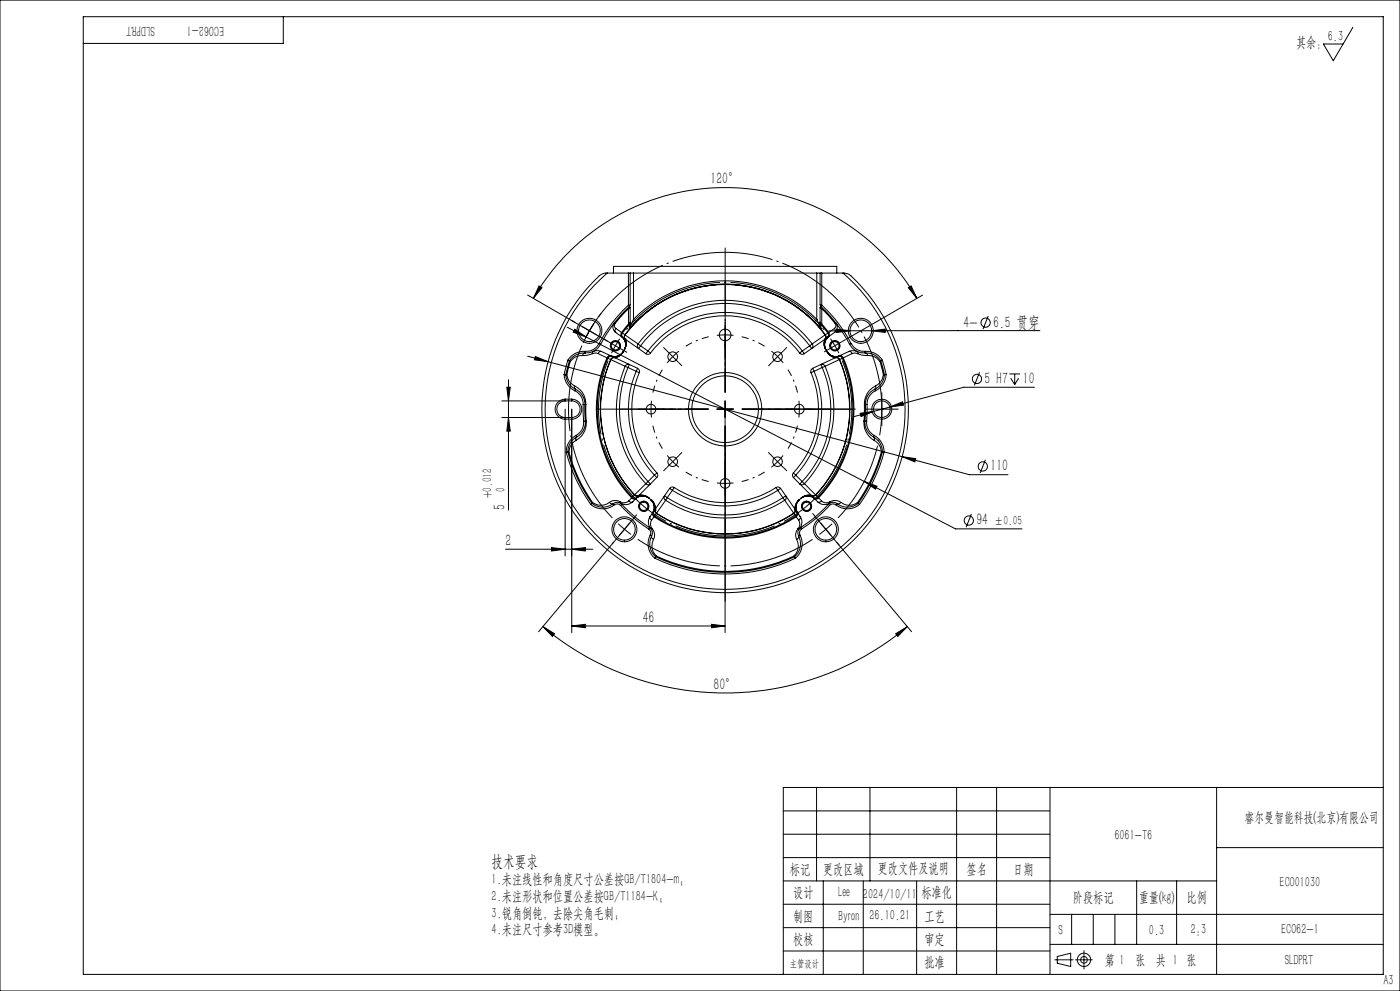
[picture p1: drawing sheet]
<svg xmlns="http://www.w3.org/2000/svg" width="420mm" height="297mm" viewBox="0 0 420 297" stroke-linecap="round" stroke-linejoin="round" font-family="sans-serif">
<g fill="none" stroke="#000" stroke-width=".3">
<path d="M0 0h420v297h-420zM25 5h390v287h-390zM85 5v8h-60M405.9 8.2l-5.9 10-3-5h5.9M158.3 88.4l22.9 13.2M160 89.4a66.4 66.4 0 0 1 115.1 0M161.7 85.7l.9 .5-2.6 3.2zM170.2 98.1l5.6 2.9M172.4 98.7l3.4 2.3-3.8-1.4zM174.7 97.9l2.1 1.2M176.8 99.1l-1.2 2.2M176.8 99.1l2.2 1.3"/>
<path d="M178.2 97l-1.4 2.1M180.3 93.9l-2.9 4.3-2.5 4.6M182.2 81.8a54 54 0 0 0-3.7 78.1 54 54 0 0 0 78.1 0 54 54 0 0 0-3.7-78.1M184 81.8v-2h67v2M184.5 97l-.2-.2a1.93 1.93 0 0 0 .4 2.9M184.5 97l-.1 .2a.96 .96 0 0 0 .3 1.2M184.7 99.7a4.8 4.8 0 0 1 2.9 3l.1 1.1-.4 1M184.7 98.4a.94 .94 0 0 0 0 1.3M184.7 98.4l1.8 1.3M186.5 99.7a.89 .89 0 0 0 0 1.2M186.5 99.7l.2 .1M186.7 99.8a1.05 1.05 0 0 0 .1 1.3"/>
<path d="M186.7 99.8l.8 .5M188.5 91.4a42.9 42.9 0 0 0-8.8 11.5M188.5 92.5l.6-.5v4.6M188.5 92.5l-4 4.5M188.5 92.5l.1 4.6M188.5 81.8v9.6M188.5 91.4l.4 .2M188.6 97.1l-2.1 2.6M188.6 97.1l.2 .2M188.7 91.9a40.7 40.7 0 0 0-8.5 11.3M188.7 91.9l-.2 .6M188.8 97.3l-2.1 2.5"/>
<path d="M188.8 97.3v1.2M188.9 91.6l-.2 .3M189.1 81.8l-7.7 .1a5.9 5.9 0 0 0-3.5 2.6 55 55 0 0 0 1.7 78 55 55 0 0 0 78-2.3 55 55 0 0 0-2.9-78l-1.5-.4h-7.2M189.1 81.8l-.2 9.8M189.1 96.6l-.5 .5M189.1 96.6l-.3 .7M189.1 97.9l-.3 .6M189.1 96.6v1.3M189.1 81.8h.9M190 95.7l-.9 2.2M190 95.7l.7 .7M190 95.7a38.5 38.5 0 0 1 55 0"/>
<path d="M190 81.8h55M190 81.8v13.9M190.7 96.4l-1.9 2.1M190.7 96.4a37.5 37.5 0 0 1 53.6 0M244.3 96.4l2 2.1M245 95.7l-.7 .7M245 95.7l1 2.2M245 81.8h1M245 81.8v13.9M246 81.8l.1 9.8M246 96.6l.5 .5M246 96.6l.3 .7"/>
<path d="M246 97.9l.3 .6M246 96.6v1.3M246.1 91.6l.2 .3M246.3 97.3l2.1 2.5M246.3 97.3v1.2M246.3 91.9a42.6 42.6 0 0 1 8.6 11.3M246.3 91.9l.3 .6M246.5 91.4a41.1 41.1 0 0 1 8.8 11.5M246.5 97.1l2.1 2.6M246.5 97.1l-.2 .2M246.5 81.8v9.6M246.5 91.4l-.4 .2"/>
<path d="M246.6 92.5l-.6-.5v4.6M246.6 92.5l3.9 4.5M246.6 92.5l-.1 4.6M248.4 99.8a1.05 1.05 0 0 1-.2 1.3M248.4 99.8l-.8 .5M248.6 99.7a.89 .89 0 0 1 0 1.2M248.6 99.7l-.2 .1M250.3 98.4a.88 .88 0 0 1 0 1.3M250.3 98.4l-1.7 1.3M250.3 99.7l-1.7 1.2M250.5 97l.3-.2a1.99 1.99 0 0 1-.5 2.9M250.5 97l.1 .2a.99 .99 0 0 1-.3 1.2"/>
<path d="M250.9 98.6l4.1 .5-4.1 .6zM255 99.1l-6.4 .1M255 99.1h6.5M261.5 99.1l4.1-.5v1zM272.5 86.2l.8-.5 1.8 3.7zM276.8 88.4l-22.9 13.2M296.5 94.7l-1.6 4M312 99.1h-50.5M152 116.1h1.1l-.6 4.1zM152.5 113.8v39.1M158.3 106.7l6.1 1.7M160.6 106.9l3.8 1.5-4.1-.6z"/>
<path d="M164.4 108.4l106.3 28.5M169.2 112.3a5.7 5.7 0 0 0 3.2 4.8M169.2 112.3h.5M169.5 119.6a3 3 0 0 0-3 3 3 3 0 0 0 3 3 4.4 4.4 0 0 0 4.3-1 3 3 0 0 0 .5-3.2 3 3 0 0 0-2.8-1.8M169.5 119.6v.6a2.49 2.49 0 0 0-2.5 2.4 2.49 2.49 0 0 0 2.5 2.5M169.5 119.6h2M169.7 112.3a5.2 5.2 0 0 0 2.9 4.4M170 112.3h-.2M170 112.3l.1 .1a4.1 4.1 0 0 0 2.3 3.2M170.4 107.9l-1.2 4.4M170.4 107.9l.4 .3M170.8 108.2l-1.1 4.1"/>
<path d="M170.8 108.2l.3 .2M171.1 108.4l-1.1 3.9M171.5 119.6v.6M172.4 115.6v.7l.2 .4M172.4 115.6a5.9 5.9 0 0 1 3.4 5.6M172.4 117.1a4.3 4.3 0 0 1 2.5 4.1M172.6 116.7a5 5 0 0 1 2.9 4.5M172.6 116.7l-.2 .4M174.8 106.6a4.1 4.1 0 0 0-3.7 1.8M175.5 105.8a5.1 5.1 0 0 0-4.7 2.4M175.5 105.8l-.6 .3-.1 .5M175.5 105.3a5.6 5.6 0 0 0-5.1 2.6"/>
<path d="M175.5 105.3v.5M175.8 101l83.5 43.3M177.7 106l-1.6 .5-1.3 .1M179.4 106l-.9-.2-.8 .2M179.4 106l2.7 1.2M179.7 102.9a4.2 4.2 0 0 1-4.2 2.4M179.7 102.9l.5 .3M180.2 103.2a4.9 4.9 0 0 1-4.7 2.6M180.5 105.4a2.18 2.18 0 0 0-2.8 .3v.3M180.5 105.4a.82 .82 0 0 0-1.1 .6M180.5 105.4l2.6 1.2M182.1 107.2a38.6 38.6 0 0 0 7.4 42"/>
<path d="M182.1 107.2l.3 .2M182.4 107.4a38.3 38.3 0 0 0 7.3 41.6M182.4 107.4l.8 .4M182.5 102.4l2.1 1.2M183.2 106.6a.89 .89 0 0 0-1.1 .6M183.2 106.6l.4 .2M183.2 104a1.51 1.51 0 0 1 1.3-1.9 1.51 1.51 0 0 1 1.6 1.6 1.51 1.51 0 0 1-1.8 1.4M183.2 107.8a37.5 37.5 0 0 0 7.2 40.6M183.2 107.8h.1M183.3 107.8a37.4 37.4 0 0 0 7.1 40.5M183.3 107.8l4.2 2M183.6 106.8a.95 .95 0 0 0-1.2 .6"/>
<path d="M183.6 106.8l.5 .3M184.1 107.2l-.8 .6M184.1 107.2h.1M184.1 107.1l-.7 .3-.2 .4M184.1 107.2l7.2 3.2M184.1 107.1v.1M184.6 107.1l-.5 .1M184.6 103.6l-1.2 2.2M184.6 103.6l2.2 1.3M185.9 101.5l-1.3 2.1M186.5 100.9a3 3 0 0 1 .8 3.9M186.5 100.9l.3 .2"/>
<path d="M186.8 101.1a3 3 0 0 1 .5 3.7M186.8 105.6a2.99 2.99 0 0 1-2.7 1.5M186.8 101.1l.6 .4M186.8 105.6l-.6 .8-.9 .6-.7 .1M187 105.4a3.1 3.1 0 0 1-3.4 1.4M187 105.4l-.2 .2M187 105.3a3 3 0 0 1-3.9 1.3M187 105.3a3 3 0 0 1-3.8 1.3M187 105.3v.1M187.3 104.8l-.3 .5M187.3 104.8h.1M187.4 101.5a2.86 2.86 0 0 1 0 3.1"/>
<path d="M187.4 104.6l-.1 .2M187.4 101.5h.1M187.4 101.5l.2 .3M187.4 101.5l6.4 4.5M187.5 100.3l-.2 .4 .1 .8M187.5 100.3a37.4 37.4 0 0 1 60.1 0M187.5 100.4h.1M187.5 100.4l-.2 .5 .1 .6M187.5 100.4a37.4 37.4 0 0 1 60 0M187.5 109.8a.87 .87 0 0 1 1.3-.5l-.4 .8M187.5 100.4l3.9 2.7M187.5 109.8a32.7 32.7 0 0 0 6.2 35.2"/>
<path d="M187.5 109.8l.9 .3M187.6 101.8l.2 1.8-.4 1M188.4 110.1a31.7 31.7 0 0 0 6 34.2M188.4 110.1l2.5 1.2M190.9 111.3l.9 .4M190.9 111.3a28.9 28.9 0 0 0 5.4 31.1M191.3 110.4a1.06 1.06 0 0 1 .5 1.3M191.3 110.4l-.4 .9M191.4 103.1a.94 .94 0 0 0 .2 1.4l.6-.9M191.4 103.1a32.6 32.6 0 0 1 52.3 0M191.4 103.1l.8 .5M191.8 111.7a28.1 28.1 0 0 0 5.3 30"/>
<path d="M192.2 103.6a31.7 31.7 0 0 1 50.7 0M192.2 103.6l2.2 1.6M194.4 105.2l.8 .6M194.4 105.2a29 29 0 0 1 46.3 0M194.4 105.2l-.6 .8M195.2 105.8a.99 .99 0 0 1-1.4 .2M195.2 105.8a28 28 0 0 1 44.7 0M239.9 105.8a1 1 0 0 0 1.4 .2M240.7 105.2l-.8 .6M240.7 105.2l.6 .8M242.9 103.6l-2.2 1.6M243.3 111.7a28.1 28.1 0 0 1-5.3 30"/>
<path d="M243.7 103.1a.94 .94 0 0 1-.2 1.4l-.6-.9M243.7 103.1l-.8 .5M243.8 110.4a.97 .97 0 0 0-.5 1.3M243.8 110.4l.4 .9M244.2 111.3l-.9 .4M244.2 111.3a29 29 0 0 1-5.5 31.1M246.7 110.1a31.8 31.8 0 0 1-6 34.2M246.7 110.1l-2.5 1.2M247.4 101.8l-.1 1.8 .3 1M247.5 100.4h.1M247.5 100.4l.3 .5-.2 .6M247.5 109.8a1.03 1.03 0 0 0-1.3-.5l.5 .8"/>
<path d="M247.5 100.4l-3.8 2.7M247.5 109.8a32.7 32.7 0 0 1-6.2 35.2M247.5 109.8l-.8 .3M247.6 100.3l.2 .4-.2 .8M247.6 104.6l.2 .2M247.6 101.5l-6.3 4.5M247.6 101.5l-.2 .3M247.6 101.5a2.95 2.95 0 0 0 0 3.1M247.6 101.5h.1M247.8 104.8h.1M247.8 104.8l.3 .5M248.1 105.3a3 3 0 0 0 3.9 1.3"/>
<path d="M248.1 105.3v.1M248.1 105.4a3 3 0 0 0 3.4 1.4M248.1 105.4l.1 .2M248.2 105.6a3.1 3.1 0 0 0 2.7 1.5M248.2 101.1a3 3 0 0 0-.4 3.7M248.2 101.1l-.6 .4M248.2 105.6l.6 .8 .9 .6 .8 .1M248.6 100.9l-.4 .2M248.6 100.9a3 3 0 0 0-.8 3.9M249 104a1.51 1.51 0 0 1 1.3-1.9 1.51 1.51 0 0 1 1.7 1.7 1.51 1.51 0 0 1-2 1.3M250.5 107.1l.4 .1M250.9 107.1l.7 .3 .3 .4"/>
<path d="M250.9 107.2l.7 .2 .2 .4M250.9 107.2l-7.1 3.2M250.9 107.2h.1M250.9 107.1v.1M251.5 106.8a.9 .9 0 0 1 1.2 .6M251.5 106.8l-.6 .3M251.8 107.8h.1M251.8 107.8a37.4 37.4 0 0 1-7.1 40.5M251.8 107.8l-4.3 2M251.9 107.8a37.5 37.5 0 0 1-7.2 40.6M251.9 106.6a.93 .93 0 0 1 1.1 .6M251.9 106.6l-.4 .2"/>
<path d="M252.7 107.4a38.2 38.2 0 0 1-7.3 41.6M252.7 107.4l-.8 .4M253 107.2a38.6 38.6 0 0 1-7.4 42M253 107.2l-.3 .2M254.6 105.4a1.93 1.93 0 0 1 2.8 .4v.2M254.6 105.4a.86 .86 0 0 1 1.1 .6M254.6 105.4l-2.6 1.2M254.9 103.2a4.8 4.8 0 0 0 4.7 2.6M255.3 102.9a4.3 4.3 0 0 0 4.2 2.4M255.3 102.9l-.4 .3M255.7 106l-2.7 1.2M255.7 106l.9-.2 .8 .2"/>
<path d="M257.4 106l1 .4 1.9 .2M259.5 105.3a5.5 5.5 0 0 1 5.2 2.6M259.5 105.3l.1 .5M259.6 105.8a5.1 5.1 0 0 1 4.6 2.4M259.6 105.8l.4 .2 .3 .6M260.3 106.6a4.1 4.1 0 0 1 3.7 1.8M262.4 116.7a4.8 4.8 0 0 0-2.8 4.5M262.4 116.7l.2 .4M262.6 117.1a4.4 4.4 0 0 0-2.5 4.1M262.7 115.6v.5l-.3 .6M262.7 115.6a6 6 0 0 0-3.4 5.6M264 108.4l1 3.9"/>
<path d="M264.2 108.2l1.1 4.1M264.2 108.2l-.2 .2M264.7 107.9l1.2 4.4M264.7 107.9l-.5 .3M265 112.3v.1a4.2 4.2 0 0 1-2.3 3.2M265 112.3h.3M265.3 112.3a5.1 5.1 0 0 1-2.9 4.4M265.9 112.3a5.7 5.7 0 0 1-3.3 4.8M265.9 112.3h-.6M293.9 111.6l-1.6 3.9M302.8 112.1h3.2M303.2 113.3l1.2 1.9"/>
<path d="M304.4 112.1v3.1M305.6 113.3l-1.2 1.9M310.3 116.1h-21.2l-22.2 5.9M150.6 120.2h20.9M152.5 125.1l.6 4.1h-1.1zM169.5 122.6v44M169.9 135.5a47.6 47.6 0 0 0 7.3 15.7M170.4 135.5a48 48 0 0 0 7.2 15.3M170.4 135.5h.3M170.4 135.5h-.5M170.7 135.5a49.6 49.6 0 0 0 7 15.1M171.5 120.2a2.49 2.49 0 0 1 2.5 2.4 2.49 2.49 0 0 1-2.5 2.5h-20.9"/>
<path d="M171.5 122.6v67M172.8 130.5a5.6 5.6 0 0 0-2.9 5M172.8 130.5l.2 .4M172.8 132a4.2 4.2 0 0 0-2.1 3.5M173 130.9a5 5 0 0 0-2.6 4.6M173 130.9l-.3 .6 .1 .5M174.9 121.2l.2 5.1M174.9 121.2h.6M175.1 126.3a4.4 4.4 0 0 1-2.3 4.2M175.5 121.2l.1 5M175.5 121.2h.3M175.6 126.2a4.9 4.9 0 0 1-2.6 4.7"/>
<path d="M175.6 126.2l-.5 .1M175.8 121.2l.1 5M175.9 126.2a6 6 0 0 1-3.1 5.8M175.9 126.2h-.3M215.1 122.6h4.9M217.5 120.2v69.4M231.5 136.6l3.5 3.5M234.9 136.5l-3.5 3.5M258.1 123.9l4-.6-3.8 1.5zM259.2 126.2a6 6 0 0 0 3.1 5.8M259.2 126.2h.3M259.3 121.2l-.1 5"/>
<path d="M259.3 121.2h.3M259.5 126.2a5 5 0 0 0 2.5 4.7M259.5 126.2l.5 .1M259.6 121.2l-.1 5M260 126.3a4.4 4.4 0 0 0 2.3 4.2M260.1 121.2l-.1 5.1M260.1 121.2h-.5M262 130.9a5 5 0 0 1 2.7 4.6M262 130.9l.3 .5v.6M262 122.6h5.1M262.1 123.3l-6.1 1.6M262.3 132a4.2 4.2 0 0 1 2.1 3.5"/>
<path d="M262.3 130.5a5.6 5.6 0 0 1 2.9 5M262.3 130.5l-.3 .4M264.4 135.5a48.6 48.6 0 0 1-7.1 15.1M264.5 120.2v4.9M264.7 135.5a48 48 0 0 1-7.2 15.3M264.7 135.5h-.3M264.7 135.5h.5M265.2 135.5a49.5 49.5 0 0 1-7.4 15.7M266.9 122l3.9-1.6 .2 1zM266.9 122l-4.8 1.3M270.7 136.9l4 .5-.2 1zM270.7 136.9l20.1 5.4h11.6"/>
<path d="M295.6 137.8l-1.6 4M177.2 151.2a5.6 5.6 0 0 0 7.1 .1M177.6 150.8a5.1 5.1 0 0 0 6.4 .1M177.6 150.8l-.4 .4M177.7 150.6l-.1 .2M177.7 150.6l.7 .4a4 4 0 0 0 4.4-.4M182.8 150.6a.9 .9 0 0 0 1.2 .3M184 150.9a1.93 1.93 0 0 1 2.5 .2M184 150.9l.3 .4M184.3 151.3a1.42 1.42 0 0 1 1.9 .2M186.1 150.4a2.98 2.98 0 0 0-3.3 .2M186.2 151.5a43.4 43.4 0 0 0 8.4 7"/>
<path d="M186.5 151.1a40.6 40.6 0 0 0 8.3 7M186.5 151.1l-.3 .4M188.6 150.1a2.03 2.03 0 0 1-2.5 .3M188.6 150.1a.94 .94 0 0 0 1.2 .3M189.5 149.2l.5 .3h.7M189.5 149.2l-.9 .9M189.7 149l-.2 .2M189.7 149a.98 .98 0 0 0 1.3 .2M189.8 150.4a2.6 2.6 0 0 1-3.7 .2v-.2M190.4 148.4l-.7 .6M190.4 148.4l.6 .3 .5-.1M190.4 148.3v.1"/>
<path d="M190.4 148.3l.5 .3h.6M190.5 154.8l-28.9 34.5M191 149.2l-.3 .3M191 149.2a2.97 2.97 0 0 1 3.7 .1M191.5 148.6l-.5 .6M191.5 148.6a3 3 0 0 1 3 .5M191.5 148.6h.1M191.7 152.1a1.5 1.5 0 0 1 1.3-1.8 1.5 1.5 0 0 1 1.6 1.6 1.5 1.5 0 0 1-1.9 1.3M191.8 148.5l-.3 .1M191.8 148.5l.9-.1 .9 .2 .9 .5M193.7 145l-3.3 3.3M194.4 144.3l.6 .6a.72 .72 0 0 1-1.3 .1"/>
<path d="M194.4 144.3l-.7 .7M194.5 149.1l.2 .2M194.6 158.5a1.35 1.35 0 0 1 .5 1.9M194.7 149.3h.1M194.7 149.3a3.3 3.3 0 0 0-4.9 1.1M194.7 149.3l.5 .4M194.7 149.3a3 3 0 0 0-4 .2M194.8 158.1a1.81 1.81 0 0 1 .7 2.5M194.8 158.1l-.2 .4M195.1 154.8a2.48 2.48 0 0 0 .4 3.7l.2-.1M195.1 154.8a.94 .94 0 0 0 .4 1.1M195.2 149.7a3.3 3.3 0 0 1-.1 5.1"/>
<path d="M195.2 149.7a3 3 0 0 1 .6 4M195.2 149.7v.1M195.2 149.8l.8 .9M195.2 149.8l.2 .1M195.3 149.8l.7 .9M195.4 149.9l.7 .8 .5 1.7M195.4 149.9l.2 .1M195.5 155.9a2.03 2.03 0 0 0 .2 2.5M195.7 158.4a2.81 2.81 0 0 1 .3 3.3M195.8 153.7a.92 .92 0 0 0 .4 1.2M195.8 150.2l.7 1.4v1.3M196 150.7l.3 1.2-.3 1.4"/>
<path d="M196 153.3l-.2 .4M196 153.3a.97 .97 0 0 0 .4 1.3M196.2 154.9a38.6 38.6 0 0 0 42.7 0M196.2 154.9l-.7 1M196.3 142.4l.7 .7M196.3 142.4l-1.9 1.9M196.4 154.6l-.2 .3M196.4 154.6a38.4 38.4 0 0 0 42.3 0M196.5 152.9l-.5 .4M196.5 152.9v.5l.4 .5M196.5 152.9h.1M196.5 152.9l.5 .9"/>
<path d="M196.6 152.4l-.1 .5M196.9 153.9l-.5 .7M196.9 153.9a37.5 37.5 0 0 0 41.3 0M197 153.8l-.1 .1M197 153.8a37.4 37.4 0 0 0 41.1 0M197 143.1l-5.5 5.5M197.1 141.7a.94 .94 0 0 1-.1 1.4M197.1 141.7l-.8 .7M199.7 149.9l-2.7 3.9M199.7 149.9a32.6 32.6 0 0 0 35.7 0M200.2 149.2l-.7-.5a.44 .44 0 0 0-.4 .3 .44 .44 0 0 0 .2 .5l.4 .4M200.2 149.2l-.5 .7"/>
<path d="M200.2 149.2a31.6 31.6 0 0 0 34.7 0M200.9 146.4l-4.4 6.5M200.9 146.4l.8 .6M201.7 147a29.1 29.1 0 0 0 31.6 0M201.7 147l-1.5 2.2M202.3 146.1a27.9 27.9 0 0 0 30.5 0M202.3 146.1a1.04 1.04 0 0 0-1.4 .3M202.3 146.1l-.6 .9M232.8 146.1a1.04 1.04 0 0 1 1.4 .3M232.8 146.1l.5 .9M233.3 147l1.6 2.2M234.2 146.4l4.3 6.5"/>
<path d="M234.2 146.4l-.9 .6M234.9 149.2l.7-.5a.44 .44 0 0 1 .4 .3 .44 .44 0 0 1-.2 .5l-.4 .4M234.9 149.2l.5 .7M235.4 149.9l2.7 3.9M238 143.1l5.6 5.5M238 141.7a.98 .98 0 0 0 0 1.4M238 141.7l.7 .7M238.1 153.8l.1 .1M238.2 153.9l.5 .7M238.5 152.4l.1 .5M238.5 152.4v.5M238.6 152.9l.4 .4"/>
<path d="M238.6 152.9l-.1 .7-.3 .3M238.6 152.9l-.5 .9M238.6 152.9h.1M238.7 154.6l.2 .3M238.7 142.4l-.7 .7M238.7 142.4l2 1.9M238.9 154.9l.7 1M239 153.3l.3 .4M239 153.3v.9l-.3 .4M239.3 153.7a.92 .92 0 0 1-.4 1.2M239.4 158.4a2.9 2.9 0 0 0-.4 3.3M239.6 155.9a1.95 1.95 0 0 1-.2 2.5"/>
<path d="M239.6 149.9a3 3 0 0 0-1 3M239.6 149.9l-.6 .8-.5 1.7M239.7 149.8l-.1 .2M239.8 149.8l-.2 .1M239.9 149.7a3.3 3.3 0 0 0 .1 5.1M239.9 149.7a2.97 2.97 0 0 0-.6 4M239.9 149.7a3.1 3.1 0 0 0-.9 3.6M240 154.8a2.58 2.58 0 0 1-.4 3.7l-.2-.1M240 154.8a.94 .94 0 0 1-.4 1.1M240.2 158.1a1.84 1.84 0 0 0-.6 2.5M240.2 158.1l.3 .4M240.3 149.3a3.3 3.3 0 0 1 5 1.1"/>
<path d="M240.3 149.3l-.4 .4M240.3 149.3a3 3 0 0 1 4.1 .2M240.3 149.3h.1M240.5 158.5a1.41 1.41 0 0 0-.5 1.9M240.5 152.1a1.5 1.5 0 0 1 1.3-1.8 1.5 1.5 0 0 1 1.7 1.6 1.5 1.5 0 0 1-1.9 1.3M240.6 149.1l-.3 .2M240.7 144.3l-.8 .7a.95 .95 0 0 0 1.4 0M240.7 144.3l.6 .7M241.3 145l3.4 3.3M243.2 148.5l-.8-.1-1 .2-.8 .5M243.2 148.5l.4 .1M243.6 148.6l.5 .6"/>
<path d="M243.6 148.6a3 3 0 0 0-3 .5M243.6 148.6h.1M244.1 149.2l.3 .3M244.1 149.2a3 3 0 0 0-3.8 .1M244.5 154.8l29 34.5M244.7 148.3v.1M244.7 148.3l-.5 .3h-.6M244.7 148.4l.7 .6M244.7 148.4l-.3 .2h-.8M245.3 150.4a2.6 2.6 0 0 0 3.7 .2v-.2M245.4 149l.2 .2M245.4 149a.99 .99 0 0 1-1.3 .2"/>
<path d="M245.6 149.2l-.5 .3h-.7M245.6 149.2l.9 .9M246.5 150.1a1.95 1.95 0 0 0 2.5 .3M246.5 150.1a.94 .94 0 0 1-1.2 .3M248.5 151.1a42.1 42.1 0 0 1-8.3 7M248.5 151.1l.4 .4M248.9 151.5a43.4 43.4 0 0 1-8.4 7M249 150.4a2.86 2.86 0 0 1 3.3 .2M250.8 151.3a1.42 1.42 0 0 0-1.9 .2M251.1 150.9a1.93 1.93 0 0 0-2.6 .2M251.1 150.9l-.3 .4M252.3 150.6a.9 .9 0 0 1-1.2 .3"/>
<path d="M252.3 150.6a4 4 0 0 0 5 0M257.3 150.6l.2 .2M257.5 150.8a5.1 5.1 0 0 1-6.4 .1M257.5 150.8l.3 .4M257.8 151.2a5.6 5.6 0 0 1-7 .1M259.3 144.3l3.8 1.4-.5 .9zM259.3 144.3l27.3 14.2h20M291.4 154l-1.6 4M151.7 164.6h26.2M165.5 164.1l4 .5-4 .5zM171.5 164.6l4.1-.5v1zM195.1 160.4a5.6 5.6 0 0 0 1.3 6.9"/>
<path d="M195.1 160.4l.4 .2M195.5 160.6a5.1 5.1 0 0 0 1.2 6.3M195.5 160.6a.91 .91 0 0 0 .5 1.1M196 161.7a4.1 4.1 0 0 0 1 5M196.4 167.3a49.4 49.4 0 0 0 42.3 0M196.7 166.9a48.8 48.8 0 0 0 41.7 0M196.7 166.9l-.3 .4M197 166.7l-.3 .2M197 166.7a48.7 48.7 0 0 0 41.1 0M238.1 166.7l.3 .2M238.4 166.9l.3 .4M239 161.7a4.2 4.2 0 0 1-.9 5"/>
<path d="M239.6 160.6a5.1 5.1 0 0 1-1.2 6.3M239.6 160.6a.89 .89 0 0 1-.6 1.1M240 160.4a5.5 5.5 0 0 1-1.3 6.9M240 160.4l-.4 .2M162.9 187.8l3.5 2.1-.7 .8zM162.9 187.8a85 85 0 0 0 109.3 0M171.5 187.6l4.1-.5v1zM171.5 187.6h46M213.5 187.1l4 .5-4 .5zM268.7 189.9l3.5-2.1-2.9 2.9zM245 236v28M261 236v28"/>
<path d="M287 236v56M299 236v56M315 236v56M365 236v56M415 236h-180v56M235 257h80M235 250h80M235 243h80M365 254h50M235 264h130M235 278h80M235 271h80"/>
<path d="M247 264v28M259 264v28M275 264v28M315 274h100M321.5 274v9M328 274v9M334.5 274v9M341 264v19M353 264v19M235 285h80M315 283h100"/>
<circle cx="176.8" cy="99.1" r="3.8"/>
<circle cx="176.8" cy="99.1" r="3.2"/>
<circle cx="258.2" cy="99.1" r="3.2"/>
<circle cx="258.2" cy="99.1" r="3.8"/>
<circle cx="295.7" cy="96.7" r="1.39"/>
<circle cx="184.6" cy="103.6" r="1.52"/>
<circle cx="184.6" cy="103.6" r="1.25"/>
<circle cx="201.8" cy="106.9" r="1.44"/>
<circle cx="217.5" cy="100.4" r="1.74"/>
<circle cx="233.3" cy="106.9" r="1.44"/>
<circle cx="250.4" cy="103.6" r="1.52"/>
<circle cx="250.5" cy="103.6" r="1.25"/>
<circle cx="293.1" cy="113.6" r="1.38"/>
<circle cx="195.3" cy="122.6" r="1.45"/>
<circle cx="201.8" cy="138.4" r="1.44"/>
<circle cx="217.5" cy="122.6" r="10"/>
<circle cx="217.5" cy="122.7" r="11"/>
<circle cx="233.3" cy="138.4" r="1.45"/>
<circle cx="239.8" cy="122.6" r="1.45"/>
<circle cx="264.5" cy="122.6" r="3"/>
<circle cx="264.5" cy="122.6" r="2.5"/>
<circle cx="294.8" cy="139.8" r="1.38"/>
<circle cx="187.3" cy="158.6" r="3.2"/>
<circle cx="187.3" cy="158.6" r="3.7"/>
<circle cx="193.1" cy="151.7" r="1.25"/>
<circle cx="193.1" cy="151.7" r="1.53"/>
<circle cx="217.5" cy="144.9" r="1.45"/>
<circle cx="242" cy="151.7" r="1.53"/>
<circle cx="242" cy="151.7" r="1.24"/>
<circle cx="247.7" cy="158.6" r="3.2"/>
<circle cx="247.8" cy="158.6" r="3.7"/>
<circle cx="290.6" cy="156" r="1.39"/>
</g>
<g fill="none" stroke="#0a0605" stroke-width=".3">
<path d="M316.4 287.7h5.5M317.2 286.7l4-1v4l-4-1zM322.7 287.7h5M325.2 284.9v5.5"/>
<circle cx="325.2" cy="287.7" r="1.01"/>
<circle cx="325.2" cy="287.7" r="2"/>
</g>
<g fill="none" stroke="#000" stroke-width=".3" stroke-dasharray="30.5 1.3 .6 1.3" stroke-linecap="butt">
<path d="M172.5 96.6l-1.1-.6M217.6 97.9v-1.5M181.2 101.6l1.1 .6M182.5 102.4l-1.3-.8M186.8 104.9l1.3 .7M200.1 105.1l-1.1-1M201.8 106.9l-1.6 1.8M201.8 106.9l1.9-1.7M201.8 106.9l-1.7-1.8M201.8 106.9l1.8 1.8M203.6 108.7l1 1M217.6 100.4l-2.5 .1"/>
<path d="M217.6 100.4l2.4 .1M217.6 100.4v-2.5M217.6 100.4v2.5M217.6 102.9v1.4M231.5 108.7l-1 1M233.3 106.9l-1.9-1.7M233.3 106.9l1.7 1.8M233.3 106.9l1.8-1.8M233.3 106.9l-1.8 1.8M235.1 105.1l1-1M248.3 104.9l-1.1 .6M250.5 103.6l-1.4-2.1"/>
<path d="M250.5 103.6l1.1 2.2M250.5 103.6l2.1-1.2M250.5 103.6l-2.2 1.3M252.6 102.4l1.1-.7M192.8 122.6h-1.4M195.3 122.6l.1 2.5M195.3 122.6l.1-2.5M195.3 122.6h-2.5M195.3 122.6h2.5M197.8 122.6h1.5M201.8 138.4l1.9 1.6M201.8 138.4l-1.6-1.9"/>
<path d="M201.8 138.4l-1.7 1.7M201.8 138.4l1.8-1.8M203.6 136.6l1-1M217.6 122.6v-2.5M217.6 122.6h-2.5M217.6 122.6v2.5M217.6 122.6h2.5M231.5 136.6l-1-1M237.3 122.6h-1.4M239.8 122.6l-.1-2.5M239.8 122.6l-.1 2.5M239.8 122.6h2.5"/>
<path d="M239.8 122.6h-2.5M242.3 122.6h1.5M262.1 122.6h-2.5M264.6 120.1v-2.5M264.6 125.1v2.5M267.1 122.6h2.5M187.3 158.6l2 1.6M187.3 158.6l-1.8-1.6M187.3 158.6l-1.6 1.9M187.3 158.6l1.7-1.9M190.6 154.8l.4-.6M200.1 140.1l-1.1 1"/>
<path d="M217.6 144.9l2.4-.2M217.6 144.9l-2.5-.2M217.6 144.9v2.5M217.6 144.9v-2.5M217.6 147.4v1.4M217.6 142.4v-1.5M235.1 140.1l1 1M244.6 154.8l-.9-1M247.8 158.6l1.8-1.6M247.8 158.6l-2 1.6M247.8 158.6l1.6 1.9M247.8 158.6l-1.6-1.9"/>
<path d="M184.1 162.5l-.5 .5M251 162.5l.8 .9"/>
</g>
<path d="M198.7 110.8l-1.6 3-1.2 3.9M212.6 100.9l-3.9 1.3-3 1.6M229.4 103.8l-3.6-1.9-3.3-1M239.2 117.7l-1-3.3-1.8-3.6M195.9 127.6l1.2 3.8 1.6 3M236.4 134.4l1.8-3.6 1-3.2M205.7 141.5l3 1.5 3.9 1.3M222.5 144.3l3.3-1 3.6-1.8" fill="none" stroke="#000" stroke-width=".3" stroke-dasharray="30.5 1.3 .6 1.3" stroke-dashoffset="28.3" stroke-linecap="butt"/>
<path d="M247.7 99.5a38 38 0 0 0-60.3 0" fill="none" stroke="#000" stroke-width=".3" stroke-dasharray="30.5 1.3 .6 1.3" stroke-dashoffset="-2.7" stroke-linecap="butt"/>
<path d="M182.4 108.1a38 38 0 0 0 35.2 52.5 38 38 0 0 0 35.1-52.5" fill="none" stroke="#000" stroke-width=".3" stroke-dasharray="30.5 1.3 .6 1.3" stroke-dashoffset="8" stroke-linecap="butt"/>
<path d="M174.6 103.6a47 47 0 0 0 9.1 51.6M191.3 161.6a47 47 0 0 0 52.5 0" fill="none" stroke="#000" stroke-width=".3" stroke-dasharray="30.5 1.3 .6 1.3" stroke-dashoffset="4.3" stroke-linecap="butt"/>
<path d="M251.4 155.2a47 47 0 0 0-3.6-68.6 47 47 0 0 0-68.2 8.3" fill="none" stroke="#000" stroke-width=".3" stroke-dasharray="30.5 1.3 .6 1.3" stroke-dashoffset="5.5" stroke-linecap="butt"/>
<path d="M217.6 117.6v-17.7M212.6 122.6h-17.8M217.6 127.6v17.8" fill="none" stroke="#000" stroke-width=".3" stroke-dasharray="30.5 1.3 .6 1.3" stroke-dashoffset="23.2" stroke-linecap="butt"/>
<path d="M222.6 122.6h34.1" fill="none" stroke="#000" stroke-width=".3" stroke-dasharray="30.5 1.3 .6 1.3" stroke-dashoffset="15" stroke-linecap="butt"/>
<path d="M217.6 117.6v-43.4" fill="none" stroke="#000" stroke-width=".3" stroke-dasharray="30.5 1.3 .6 1.3" stroke-dashoffset="10.4" stroke-linecap="butt"/>
<path d="M212.6 122.6h-26.7M222.6 122.6h26.6" fill="none" stroke="#000" stroke-width=".3" stroke-dasharray="30.5 1.3 .6 1.3" stroke-dashoffset="18.8" stroke-linecap="butt"/>
<path d="M217.6 127.6v52.6" fill="none" stroke="#000" stroke-width=".3" stroke-dasharray="30.5 1.3 .6 1.3" stroke-dashoffset="5.8" stroke-linecap="butt"/>
<path d="M217.6 117.6v-16.5M212.6 122.6h-16.5M217.6 127.6v16.5M222.6 122.6h16.5" fill="none" stroke="#000" stroke-width=".3" stroke-dasharray="30.5 1.3 .6 1.3" stroke-dashoffset="23.8" stroke-linecap="butt"/>
<path d="M217.6 117.6v-33.5M212.6 122.6h-33.5M217.6 127.6v33.5M222.6 122.6h33.5" fill="none" stroke="#000" stroke-width=".3" stroke-dasharray="30.5 1.3 .6 1.3" stroke-dashoffset="15.3" stroke-linecap="butt"/>
<g fill="#000">
<path d="M272.5 86.2l.8-.5 1.8 3.7zM161.7 85.7l.9 .5-2.6 3.2z"/>
<path d="M152 116.1h1.1l-.6 4.1zM152.5 125.1l.6 4.1h-1.1z"/>
<path d="M258.1 123.9l.2 .9 3.8-1.5zM266.9 122l4.1-.6-.2-1zM172.4 98.7l-.4 .9 3.8 1.4zM259.3 144.3l3.3 2.3 .5-.9zM160.6 106.9l-.3 .9 4.1 .6zM270.7 136.9l3.8 1.5 .2-1zM250.9 98.6v1.1l4.1-.6zM261.5 99.1l4.1 .5v-1z"/>
<path d="M165.5 164.1l4 .5-4 .5zM171.5 164.6l4.1-.5v1z"/>
<path d="M162.9 187.8l3.5 2.1-.7 .8zM268.7 189.9l3.5-2.1-2.9 2.9z"/>
<path d="M171.5 187.6l4.1-.5v1zM213.5 187.1l4 .5-4 .5z"/>
</g>
<g font-size="5">
<text x="213.2" y="55.2">120°</text>
<text x="289.1" y="98.2">4-</text>
<text x="298" y="98.2">6.5 贯穿</text>
<text x="295.4" y="115">5 H7</text>
<text x="306.9" y="115">10</text>
<text x="297.1" y="141.3">110</text>
<text x="151.6" y="152.8" transform="rotate(-90 151.6 152.8)">5</text>
<text x="292.9" y="157.5">94</text>
<text x="151.7" y="163.6">2</text>
<text x="192.8" y="186.6">46</text>
<text x="214.1" y="206.7">80°</text>
<text x="147.5" y="259.9">技术要求</text>
</g>
<g font-size="4.4">
<text x="46.4" y="7.7" transform="rotate(-180 46.4 7.7)">SLDPRT</text>
<text x="67.3" y="7.7" transform="rotate(-180 67.3 7.7)">ECO62-1</text>
<text x="388.8" y="14.1">其余：</text>
<text x="398.3" y="12.3">6.3</text>
<text x="334.3" y="251.7">6061-T6</text>
<text x="236.9" y="261.9">标记</text>
<text x="246.9" y="261.9">更改区域</text>
<text x="263.3" y="261.8">更改文件及说明</text>
<text x="289.9" y="261.9">签名</text>
<text x="303.9" y="261.9">日期</text>
<text x="147.5" y="265">1.未注线性和角度尺寸公差按GB/T1804-m;</text>
<text x="237.9" y="268.9">设计</text>
<text x="251.5" y="268.9">Lee</text>
<text x="258.9" y="269.4">2024/10/11</text>
<text x="276.4" y="268.9">标准化</text>
<text x="383.9" y="265.9">ECO01030</text>
<text x="147.5" y="270">2.未注形状和位置公差按GB/T1184-K；</text>
<text x="147.5" y="275">3.锐角倒钝，去除尖角毛刺；</text>
<text x="237.9" y="275.9">制图</text>
<text x="251.5" y="275.9">Byron</text>
<text x="260.8" y="275.9">26.10.21</text>
<text x="277.3" y="275.9">工艺</text>
<text x="321.9" y="270.4">阶段标记</text>
<text x="341.6" y="270.4">重量(kg)</text>
<text x="355.9" y="270.4">比例</text>
<text x="147.5" y="280">4.未注尺寸参考3D模型。</text>
<text x="317.5" y="280.2">S</text>
<text x="344.7" y="280.1">0.3</text>
<text x="357.2" y="279.8">2:3</text>
<text x="384.4" y="279.9">ECO62-1</text>
<text x="237.9" y="282.9">校核</text>
<text x="277.3" y="282.9">审定</text>
<text x="277.3" y="289.9">批准</text>
<text x="331.4" y="289.1">第 1</text>
<text x="340.6" y="289.1">张 共 1 张</text>
<text x="385.4" y="289.1">SLDPRT</text>
<text x="415" y="295.2">A3</text>
</g>
<text font-size="4.2" x="373.4" y="246.3">睿尔曼智能科技(北京)有限公司</text>
<g font-size="4">
<text x="147.6" y="149.3" transform="rotate(-90 147.6 149.3)">+0.012</text>
<text x="151.6" y="147.4" transform="rotate(-90 151.6 147.4)">0</text>
<text x="298.2" y="157.5">±0.05</text>
</g>
<text font-size="3.1" x="236.9" y="289.9">主管设计</text>
</svg>
